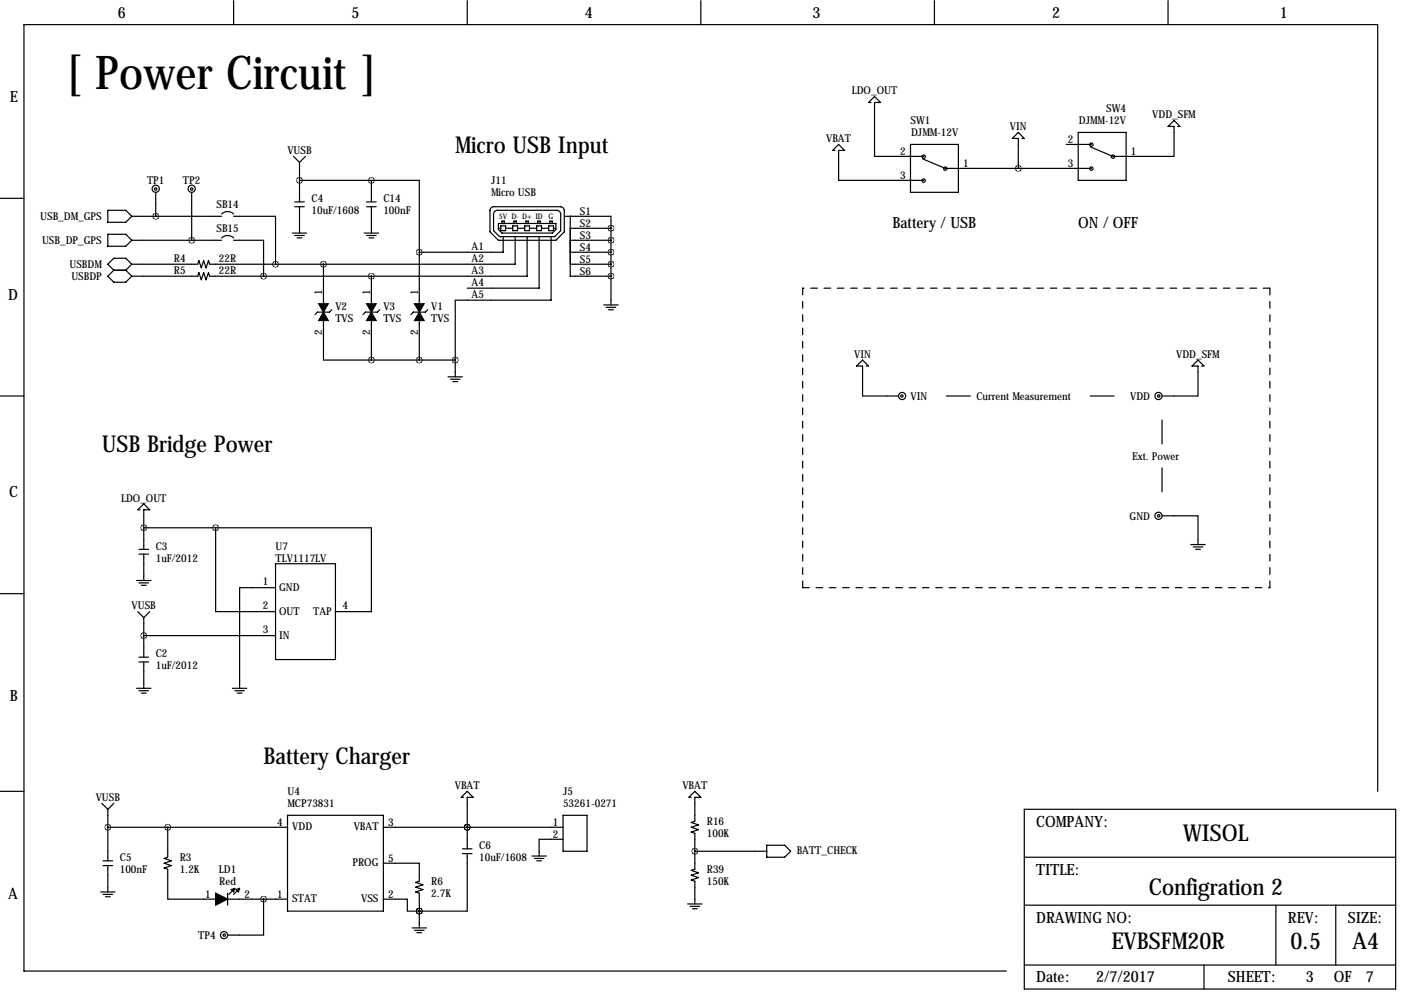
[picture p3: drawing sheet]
<svg xmlns="http://www.w3.org/2000/svg" width="297mm" height="211mm" viewBox="0 0 297 211" stroke-linecap="round" stroke-linejoin="round" font-family="sans-serif">
<g fill="none" stroke="#000" stroke-width=".25">
<path d="M49.5 .1v5.1M99.1 .1v5.1M148.6 .1v5.1M198.1 .1v5.1M247.6 .1v5.1M62.2 33.2l1.3 1.2M63.5 38.2h15.2M63.5 34.4v8.4M64.8 33.2l-1.3 1.2M78.7 38.2h10.2v15.3M78.7 38.2v4.6M177 31.9h-.5l1.3-1.3 1.3 1.3h-1.3v6.3h18"/>
<path d="M184.7 21.7h-.6l1.3-1.2 1.3 1.2h-1.3v11.5h10.4M193 30.6h10.2v10.2h-10.2zM195.6 33.7l4.8 2h31M216.7 29.4h.5l-1.3-1.3-1.3 1.3h1.3v6.3M226.1 30.6h5.3M228.6 28.1h10.2v10.1h-10.2zM249.7 26.8h.5l-1.3-1.3-1.3 1.3h1.3v6.4h-12.9l-4.9-2.1M0 42.1h5.1M22.9 44.6h3.8l1.2 1.3-1.2 1.2h-3.8zM22.9 49.7h3.8l1.2 1.2-1.2 1.3h-3.8zM24.1 57.3h2.6M24.1 57.3l-1.2 1.3 1.2 1.2h2.6l1.2-1.2"/>
<path d="M26.7 57.3l1.2 1.3M27.9 50.9h19.1M27.9 45.9h19.1M27.9 56l-1.2-1.2h-2.6l-1.2 1.2 1.2 1.3M27.9 56l-1.2 1.3M33 40.8v5.1M40.6 40.8v10.1M47 45.4a1.78 1.78 0 0 1 2.5 0M47 50.4a1.78 1.78 0 0 1 2.5 0M49.5 50.9h6.4v7.7M49.5 45.9h8.9v10.1M62 49.4h3"/>
<path d="M62.5 43.8h2M62.5 42.8h2M62.5 49.9h2M63 50.4h1M63.5 43.8v5.6M68.6 56v8.4M77.2 49.4h3.1M77.7 43.8h2.1M77.7 42.8h2.1M77.7 49.9h2.1M78.2 50.4h1M78.7 43.8v5.6"/>
<path d="M78.7 58.6v5.8M88.9 53.5v10.9M103.9 44.6v4.6l1.8 1.7h12.2l1.7-1.7v-4.6M104.6 43.8h14.3M104.7 43.8a.81 .81 0 0 0-.8 .8M104.9 44.8l.5-.2h12.7a.82 .82 0 0 1 .8 .8v3.5l-1.3 1.3h-11.7l-1.3-1.3v-3.5zM105.7 47.4h12.2v1.3l-.8 .7h-10.7l-.7-.7zM105.7 48.4h.5M106.2 47.9h1v1h-1zM106.4 47.4v-.5h.5v.5M106.7 50.2v3.3h-17.8M107.2 48.4h1.5"/>
<path d="M108.7 47.9h1v1h-1zM109 47.4v-.5h.5v.5M109.2 50.2v5.8h-64.8l-.2-.7-.5 1.5-.5-1.5-.5 1.5-.5-1.5-.3 .7h-14M109.7 48.4h1.6M111.3 47.9h1v1h-1zM111.5 47.4v-.5h.5v.5M111.8 50.2v8.4h-67.4l-.2-.8-.5 1.5-.5-1.5-.5 1.5-.5-1.5-.3 .8h-14M112.3 48.4h1.5M113.8 47.9h1v1h-1zM114 47.4v-.5h.6v.5M114.3 50.2v10.9h-15.2M114.8 48.4h1.5"/>
<path d="M116.3 47.9h1v1h-1zM116.6 47.4v-.5h.5v.5M116.8 50.2v13.4h-20.3v12.7M117.3 48.4h.6M118.8 43.8a.81 .81 0 0 1 .8 .8M119.6 45.9h9.9v2.5M120.9 56h8.6M120.9 45.9v12.7h8.6M120.9 48.4h8.6M120.9 50.9h8.6M120.9 53.5h8.6M129.5 48.4v16.3"/>
<path d="M68.6 68v8.3h10.1M70.4 65.7l-.6 .5h-2.5l-.5 .5M78.7 68v8.3M78.7 76.3h17.8M80.5 65.7l-.5 .5h-2.5l-.5 .5M88.9 68v8.3M90.7 65.7l-.5 .5h-2.6l-.5 .5M95 79.9h3M96.5 76.3v3.6M128 64.7h3.1M128.5 65.2h2.1M129 65.7h1"/>
<path d="M183.6 77.6h.5l-1.2-1.3-1.3 1.3h1.3v6.4h7.6M254.8 77.6h.5l-1.3-1.3-1.3 1.3h1.3v6.4h-7.6M0 84h5.1M95.5 80.4h2M96 80.9h1M200.7 84h5M231.1 84h5.1M246.4 89v5.1M246.4 99.2v5.1M29.5 116.5h2M29.5 117.5h2M29.7 108.1h-.5l1.3-1.3 1.2 1.3h-1.2v8.4"/>
<path d="M30.5 117.5v5.6M30.5 111.9h15.2M45.7 111.9v17.8h12.7M45.7 111.9h33v17.8h-7.6M58.4 119.5h12.7v20.3h-12.7zM246.4 109.4h7.6v6.1M252.5 115.5h3M253 116h2M253.5 116.5h1M0 125.9h5.1M29 123.1h3M29.2 129.7l1.3 1.3"/>
<path d="M29.5 139.3h2M29.5 123.6h2M30 124.1h1M30.5 131v8.3M30.5 134.8h27.9M31.7 129.7l-1.2 1.3M58.4 124.6h-7.6v21.3M29 145.9h3M29.5 140.3h2M29.5 146.4h2M30 147h1M30.5 140.3v5.6"/>
<path d="M49.3 145.9h3M49.8 146.4h2M50.3 147h1M0 167.8h5.1M21.6 170.3l1.3 1.3M22.9 175.4h38.1M22.9 171.6v10.9M24.1 170.3l-1.2 1.3M35.6 175.4v6.4l-.8 .2 1.5 .5-1.5 .5 1.5 .5-1.5 .5 .8 .3v6.3h10.1M61 172.9h20.3v20.3h-20.3zM81.3 175.4h38.1M98 180h2.1"/>
<path d="M98.3 169.1h-.5l1.3-1.3 1.2 1.3h-1.2v10.9M99.1 175.4h.1M119.4 177.9h-5.1v3.6M119.4 172.9h5.1v7.6h-5.1zM146.6 169.1h-.6l1.3-1.3 1.3 1.3h-1.3v5l-.7 .3 1.5 .5-1.5 .5 1.5 .5-1.5 .5 .7 .3v7.6l-.7 .2 1.5 .6-1.5 .5 1.5 .5-1.5 .5 .7 .2v4.9M162.6 179.2h3.8l1.2 1.3-1.2 1.3h-3.8zM217.2 171.6h78.7v38.1h-78.7zM292.1 167.8v-162.6h-287v200.7h208.3M21.3 189.1h3.1M21.8 182.5h2.1M21.8 183.5h2.1M21.8 189.6h2.1"/>
<path d="M22.4 190.1h1M22.9 183.5v5.6M48.3 190.6h12.7M48.3 189.4v2.5M49.8 188.4l-1.3 1.2M50.8 188.4l-1.3 1.2M55.9 190.6v7.7h-7.6M81.3 183h7.6v3.8l-.8 .3 1.6 .5-1.6 .5 1.6 .5-1.6 .5 .8 .3v7.3M81.3 190.6h5.1v2.6h2.5M87.4 196.7h3M87.9 197.2h2M88.4 197.8h1"/>
<path d="M88.9 193.2h.1M98 181h2.1M99.1 181v12.2h-10.2M112.8 181.5h3M113.3 182h2M113.8 182.5h1M145.8 191.7h3M146.3 192.2h2M146.8 192.7h1M147.3 180.5h15.3M217.2 191.9h78.7M217.2 181.8h78.7"/>
<path d="M270.5 191.9v12.7M283.2 191.9v12.7M217.2 204.6h78.7M255.3 204.6v5.1"/>
<circle cx="195.8" cy="33.2" r=".36"/>
<circle cx="195.8" cy="38.3" r=".36"/>
<circle cx="200.4" cy="35.8" r=".36"/>
<circle cx="231.4" cy="30.7" r=".36"/>
<circle cx="231.4" cy="35.8" r=".36"/>
<circle cx="236" cy="33.2" r=".36"/>
<circle cx="33" cy="40" r=".76"/>
<circle cx="33" cy="40.1" r=".25"/>
<circle cx="40.6" cy="40" r=".76"/>
<circle cx="40.6" cy="40.1" r=".25"/>
<circle cx="191.2" cy="84" r=".25"/>
<circle cx="191.3" cy="84" r=".76"/>
<circle cx="245.6" cy="84" r=".76"/>
<circle cx="245.7" cy="84" r=".25"/>
<circle cx="245.6" cy="109.4" r=".76"/>
<circle cx="245.7" cy="109.4" r=".25"/>
<circle cx="47.5" cy="198.3" r=".76"/>
<circle cx="47.5" cy="198.3" r=".25"/>
</g>
<path d="M170.2 61.1v63.5M269.2 61.1h-99M170.2 124.6h99M269.2 124.6v-63.5" fill="none" stroke="#000" stroke-width=".25" stroke-dasharray="1.4 1.4"/>
<path d="M67.6 64.4h2l-1 1.8zM68.6 66.2l1 1.8h-2zM77.7 64.4h2.1l-1.1 1.8zM78.7 66.2l1.1 1.8h-2.1zM87.9 64.4h2l-1 1.8zM88.9 66.2l1 1.8h-2zM45.7 189.4l2.6 1.2-2.6 1.3zM49 188.6l.8-.2-.3 .7zM50 188.6l.8-.2-.3 .7z" fill="#000" stroke="#000" stroke-width=".25"/>
<path d="M35.5 175.4a.05 .05 0 0 0 .1 0 .05 .05 0 0 0-.1 0zM99 175.4a.05 .05 0 0 0 .1 0 .05 .05 0 0 0-.1 0zM129.5 48.4a.05 .05 0 0 0 .1 0 .05 .05 0 0 0-.1 0zM129.5 50.9a.05 .05 0 0 0 .1 0 .05 .05 0 0 0-.1 0zM129.5 53.5a.05 .05 0 0 0 .1 0 .05 .05 0 0 0-.1 0zM129.5 56a.05 .05 0 0 0 .1 0 .05 .05 0 0 0-.1 0zM129.5 58.6a.05 .05 0 0 0 .1 0 .05 .05 0 0 0-.1 0zM68.5 56a.05 .05 0 0 0 .1 0 .05 .05 0 0 0-.1 0zM78.7 58.6a.05 .05 0 0 0 .1 0 .05 .05 0 0 0-.1 0zM96.5 76.3a.05 .05 0 0 0 .1 0 .05 .05 0 0 0-.1 0zM78.7 76.3a.05 .05 0 0 0 .1 0 .05 .05 0 0 0-.1 0zM22.8 175.4a.05 .05 0 0 0 .1 0 .05 .05 0 0 0-.1 0zM78.7 38.2a.05 .05 0 0 0 .1 0 .05 .05 0 0 0-.1 0zM99 175.4a.05 .05 0 0 0 .1 0 .05 .05 0 0 0-.1 0zM147.3 180.5a.05 .05 0 0 0 .1 0 .05 .05 0 0 0-.1 0zM30.4 134.8a.05 .05 0 0 0 .1 0 .05 .05 0 0 0-.1 0zM30.4 111.9a.05 .05 0 0 0 .1 0 .05 .05 0 0 0-.1 0zM45.7 111.9a.05 .05 0 0 0 .1 0 .05 .05 0 0 0-.1 0zM55.8 58.6a.05 .05 0 0 0 .1 0 .05 .05 0 0 0-.1 0zM40.6 50.9a.05 .05 0 0 0 .1 0 .05 .05 0 0 0-.1 0zM33 45.9a.05 .05 0 0 0 .1 0 .05 .05 0 0 0-.1 0zM58.4 56a.05 .05 0 0 0 .1 0 .05 .05 0 0 0-.1 0zM55.8 190.6a.05 .05 0 0 0 .1 0 .05 .05 0 0 0-.1 0z" fill="#000" stroke="#000" stroke-width="1.3"/>
<text font-size="9.9" x="14" y="18.8">[ Power Circuit ]</text>
<g font-size="4.9">
<text x="96.5" y="32.3">Micro USB Input</text>
<text x="21.6" y="95.8">USB Bridge Power</text>
<text x="55.9" y="161.9">Battery Charger</text>
<text x="250.9" y="178.4">WISOL</text>
<text x="243.5" y="189.8">Configration 2</text>
<text x="235.6" y="201.3">EVBSFM20R</text>
<text x="273.6" y="201.3">0.5</text>
<text x="286.7" y="201.3">A4</text>
</g>
<g font-size="3.3">
<text x="25" y="3.8">6</text>
<text x="74.5" y="3.8">5</text>
<text x="124" y="3.8">4</text>
<text x="172.3" y="3.8">3</text>
<text x="223.1" y="3.8">2</text>
<text x="271.3" y="3.8">1</text>
<text x="2.1" y="21.6">E</text>
<text x="189.2" y="48.3">Battery / USB</text>
<text x="228.6" y="48.3">ON / OFF</text>
<text x="1.7" y="63.5">D</text>
<text x="1.9" y="105.4">C</text>
<text x="2.1" y="148.6">B</text>
<text x="219.7" y="175.3">COMPANY:</text>
<text x="219.7" y="185.4">TITLE:</text>
<text x="1.7" y="190.5">A</text>
<text x="219.7" y="195.6">DRAWING NO:</text>
<text x="273.1" y="195.6">REV:</text>
<text x="285.8" y="195.6">SIZE:</text>
<text x="219.7" y="208.3">Date:</text>
<text x="232.4" y="208.3">2/7/2017</text>
<text x="260.4" y="208.3">SHEET:</text>
<text x="276.9" y="208.3">3</text>
<text x="282.8" y="208.3">OF</text>
<text x="289.6" y="208.3">7</text>
</g>
<g font-size="2.3">
<text x="180.6" y="20">LDO_OUT</text>
<text x="234.5" y="23.8">SW4</text>
<text x="193" y="26.3">SW1</text>
<text x="193.2" y="28.9">DJMM-12V</text>
<text x="214.1" y="27.6">VIN</text>
<text x="228.7" y="26.3">DJMM-12V</text>
<text x="244.3" y="25.1">VDD_SFM</text>
<text x="60.9" y="32.7">VUSB</text>
<text x="175.2" y="30.2">VBAT</text>
<text x="190.8" y="32.9">2</text>
<text x="204.2" y="35.4">1</text>
<text x="226.4" y="30.4">2</text>
<text x="226.4" y="35.4">3</text>
<text x="239.8" y="32.9">1</text>
<text x="31.2" y="39">TP1</text>
<text x="38.8" y="39">TP2</text>
<text x="104.1" y="39">J11</text>
<text x="104.1" y="41.6">Micro USB</text>
<text x="190.8" y="38">3</text>
<text x="8.5" y="46.7">USB_DM_GPS</text>
<text x="45.9" y="44.1">SB14</text>
<text x="66" y="42.9">C4</text>
<text x="66" y="45.4">10uF/1608</text>
<text x="81.3" y="42.9">C14</text>
<text x="81.3" y="45.4">100nF</text>
<text x="122.9" y="45.6">S1</text>
<text x="8.9" y="51.7">USB_DP_GPS</text>
<text x="45.9" y="49.2">SB15</text>
<text x="100" y="53">A1</text>
<text x="122.9" y="48.1">S2</text>
<text x="122.9" y="53.2">S4</text>
<text x="122.9" y="50.7">S3</text>
<text x="14.7" y="56.8">USBDM</text>
<text x="15.1" y="59.4">USBDP</text>
<text x="36.8" y="55.6">R4</text>
<text x="36.8" y="58.1">R5</text>
<text x="46.4" y="55.6">22R</text>
<text x="46.4" y="58.1">22R</text>
<text x="100" y="55.5">A2</text>
<text x="100" y="58.1">A3</text>
<text x="122.9" y="55.8">S5</text>
<text x="122.9" y="58.3">S6</text>
<text x="68.3" y="62.6" transform="rotate(-90 68.3 62.6)">1</text>
<text x="71.1" y="65.7">V2</text>
<text x="78.5" y="62.6" transform="rotate(-90 78.5 62.6)">1</text>
<text x="81.3" y="65.7">V3</text>
<text x="88.6" y="62.6" transform="rotate(-90 88.6 62.6)">1</text>
<text x="91.4" y="65.7">V1</text>
<text x="100" y="60.6">A4</text>
<text x="100" y="63.1">A5</text>
<text x="68.3" y="70.9" transform="rotate(-90 68.3 70.9)">2</text>
<text x="71.1" y="68.3">TVS</text>
<text x="78.5" y="70.9" transform="rotate(-90 78.5 70.9)">2</text>
<text x="81.3" y="68.3">TVS</text>
<text x="88.6" y="70.9" transform="rotate(-90 88.6 70.9)">2</text>
<text x="91.4" y="68.3">TVS</text>
<text x="181.1" y="75.9">VIN</text>
<text x="249.4" y="75.9">VDD_SFM</text>
<text x="193" y="84.8">VIN</text>
<text x="207" y="84.8">Current Measurement</text>
<text x="239.6" y="84.8">VDD</text>
<text x="240" y="97.5">Ext. Power</text>
<text x="25.7" y="106.4">LDO_OUT</text>
<text x="239.5" y="110.2">GND</text>
<text x="33" y="116.5">C3</text>
<text x="33" y="119.1">1uF/2012</text>
<text x="58.4" y="116.5">U7</text>
<text x="58.4" y="119.1">TLV1117LV</text>
<text x="55.7" y="124.1">1</text>
<text x="59.2" y="125.4">GND</text>
<text x="27.9" y="129.2">VUSB</text>
<text x="55.7" y="129.2">2</text>
<text x="59.2" y="130.5">OUT</text>
<text x="66.4" y="130.5">TAP</text>
<text x="72.6" y="129.2">4</text>
<text x="55.7" y="134.3">3</text>
<text x="59.2" y="135.6">IN</text>
<text x="33" y="139.4">C2</text>
<text x="33" y="141.9">1uF/2012</text>
<text x="96.4" y="167.3">VBAT</text>
<text x="144.7" y="167.3">VBAT</text>
<text x="20.3" y="169.9">VUSB</text>
<text x="61" y="168.6">U4</text>
<text x="61" y="171.1">MCP73831</text>
<text x="119.4" y="168.6">J5</text>
<text x="119.4" y="171.1">53261-0271</text>
<text x="58.8" y="175.1">4</text>
<text x="62" y="176">VDD</text>
<text x="75" y="176">VBAT</text>
<text x="82.3" y="175.1">3</text>
<text x="117.2" y="175.1">1</text>
<text x="117.2" y="177.7">2</text>
<text x="149.9" y="174.9">R16</text>
<text x="149.9" y="177.5">100K</text>
<text x="25.4" y="182.6">C5</text>
<text x="25.4" y="185.1">100nF</text>
<text x="38.1" y="182.6">R3</text>
<text x="38.1" y="185.1">1.2K</text>
<text x="46.4" y="185.1">LD1</text>
<text x="74.7" y="183.6">PROG</text>
<text x="82.3" y="182.8">5</text>
<text x="101.6" y="180">C6</text>
<text x="101.6" y="182.6">10uF/1608</text>
<text x="149.9" y="185.1">R39</text>
<text x="168.9" y="181">BATT_CHECK</text>
<text x="43.5" y="190.4">1</text>
<text x="46.5" y="187.6">Red</text>
<text x="51.8" y="190.4">2</text>
<text x="58.8" y="190.4">1</text>
<text x="62" y="191.2">STAT</text>
<text x="76.6" y="191.2">VSS</text>
<text x="82.3" y="190.4">2</text>
<text x="91.4" y="187.6">R6</text>
<text x="91.4" y="190.2">2.7K</text>
<text x="149.9" y="187.6">150K</text>
<text x="42" y="199.1">TP4</text>
</g>
<text font-size="1.6" x="105.8" y="46.4">5V D- D+ ID G</text>
</svg>
